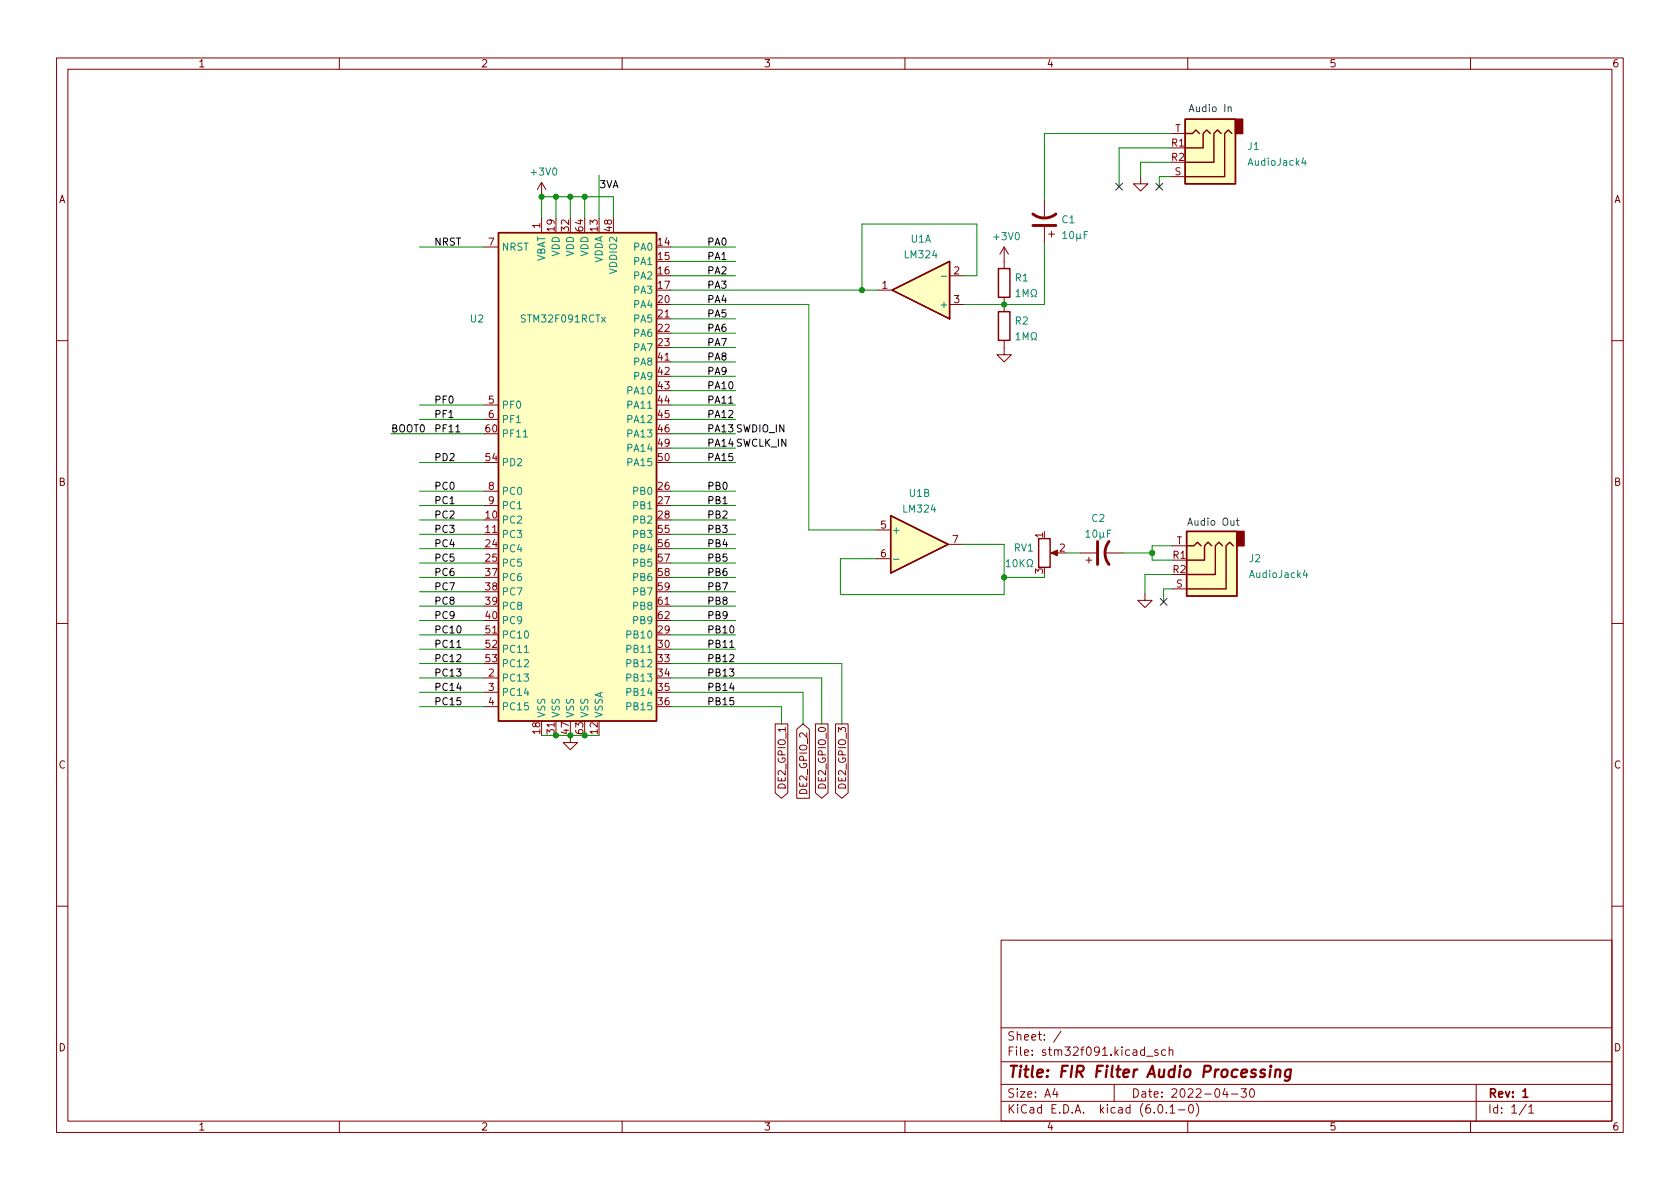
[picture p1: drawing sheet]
<svg xmlns="http://www.w3.org/2000/svg" width="297mm" height="210mm" viewBox="0 0 297 210" stroke-linecap="round" stroke-linejoin="round" font-family="sans-serif">
<g fill="none" stroke="#840000" stroke-width=".18">
<path d="M10 10.2h277v190.1h-277zM12 12.2h273v186.1h-273zM60 10.2v2M110 10.2v2M160 10.2v2M210 10.2v2M260 10.2v2M95.8 32.3l-.8 1.2M95.8 32.3v2.5M95.8 38.6v2.5M95.8 32.3l.7 1.2M184.7 35.3v3.3"/>
<path d="M201.7 31.2v1.3h1.2l-1.2 1.3-1.3-1.3h1.3M207 31.2h2.5M207 23.6h2.5M85.6 43.7h2.5M116.1 56.4h2.5M155.2 51.3h2.5M167.9 48.8h2.5M167.9 53.8h2.5M177.5 43.7l-.7 1.3M177.5 43.7v3.8M177.5 52.6v2.5M177.5 43.7l.8 1.3"/>
<path d="M184.7 40.1v2.8M185.4 41.4h1M185.9 40.9v1M10 60.2h2M85.6 71.6h2.5M85.6 74.2h2.5M116.1 64h2.5M177.5 60.2v2.5h1.3l-1.3 1.3-1.2-1.3h1.2M285 60.2h2M85.6 94.5h2.5M85.6 86.9h2.5M85.6 89.4h2.5"/>
<path d="M154.9 93.7h2.6M154.9 98.8h2.6M167.6 96.3h2.6M186.2 97.8h1M191 97.8h2.8M192 99.1h1M192.5 98.5v1.1M195.3 97.8h3.3M207.3 96.5h2.5M10 110.2h2M85.6 119.9h2.5M85.6 112.3h2.5"/>
<path d="M116.1 107.2h2.5M202.4 104.9v1.3h1.3l-1.3 1.2-1.2-1.2h1.2M207.3 104.1h2.5M285 110.2h2M85.6 122.4h2.5M85.6 125h2.5M98.3 127.5v2.5M100.8 130v1.3h1.3l-1.3 1.3-1.2-1.3h1.2M137.1 128h2.2v12.2l-1.1 1-1.1-1zM140.9 129l1.1-1 1.1 1v12.2h-2.2zM144.2 128h2.2v12.2l-1.1 1-1.1-1zM147.7 128h2.3v12.2l-1.2 1-1.1-1z"/>
<path d="M10 160.2h2M177 166.3h108v32h-108zM285 160.2h2M60 198.3v2M110 198.3v2M160 198.3v2M177 194.8h108M177 191.8h108M177 187.8h108M177 181.8h108M186.5 192.5l-.4 1h1M186.9 193v1"/>
<path d="M187.6 182.4l-1.3 1.9M197 191.8v3M202.7 186.8h1.2M204.7 185.7l-.3-.1-.3 .2 .1 .3 .5 .1v.4h-.6M204.9 195.4l.2-.1a.81 .81 0 0 1 .6 .7 .81 .81 0 0 1-.3 .8h-.2a.81 .81 0 0 1-.6-.6 .81 .81 0 0 1 .3-.8zM206.1 185.7l-.5-.1-.2 .3v.4l.1 .3h.6M206.2 196.7v.1M206.7 185.8l.2-.2 .4 .1 .1 .9M206.7 185.1v1.5M206.9 195.8l.4-.5v1.5M206.9 196.8h.8M208.4 196.3h1.1"/>
<path d="M210 198.3v2M210.4 195.4l.1-.1a.81 .81 0 0 1 .6 .7 .81 .81 0 0 1-.3 .8h-.2a.81 .81 0 0 1-.5-.6 .81 .81 0 0 1 .3-.8zM211.5 195.1a1.72 1.72 0 0 1 0 2.3M216.6 192.5l-.4 1h.9M216.9 193v1M217.7 193.5h1.2M219.4 192.5h1l-.5 .6 .4 .1v.7l-.2 .1h-.5l-.2-.1M221.1 192.7l.2-.2a.81 .81 0 0 1 .6 .7 .81 .81 0 0 1-.3 .8h-.2a.81 .81 0 0 1-.3-1.3zM260 198.3v2M261 191.8v6.5M269.9 195.3l-1.3 1.9M270.3 195.8l.4-.5v1.5"/>
<path d="M270.3 196.8h.9"/>
</g>
<path d="M269.3 193l.4-.5v1.5M269.3 194h.8" fill="none" stroke="#840000" stroke-width=".3"/>
<path d="M223.7 189.2a.49 .49 0 0 0-.8 .3v.2l.7 .2v.3l-.3 .3-.5-.1M224.6 189.1l-.1 1.4M224.7 188.5l-.1 .1 .1 .1 .1-.1-.1-.1v.2M225.6 189.3a.49 .49 0 0 1 .8 .1l-.1 1.1M225.6 189.1l-.2 1.4M228.2 189.2a.66 .66 0 0 0-.9 .3l-.1 .6 .1 .3 .2 .1 .6-.1M228.3 189.1l-.3 1.6a.6 .6 0 0 1-.8 .3" fill="none" stroke="#840000" stroke-width=".4"/>
<path d="M185.8 97.8l1.1-.5v1z" fill="#840000" stroke="#840000" stroke-width=".18"/>
<g fill="none" stroke="#840000" stroke-width=".25">
<path d="M209.5 21.1h8.9v11.4h-8.9zM209.5 23.6h1.3l.7-.6 .6 .6M214 23.6l-.6-.6-.7 .6v2.6h-3.2M215.9 23.6l-.6-.6-.7 .6v5.1h-5.1M217.8 23.6l-.6-.6-.7 .6v7.6h-7M88.1 41.1h28v86.4h-28zM157.7 51.3l10.2-5.1v10.2zM176.5 47.5h2.1v5.1h-2.1zM176.5 55.1h2.1v5.1h-2.1zM157.5 91.2l10.1 5.1-10.1 5zM183.6 95.2h2.1v5.1h-2.1zM209.8 94h8.9v11.4h-8.9z"/>
<path d="M209.8 96.5h1.3l.6-.6 .6 .6M214.2 96.5l-.6-.6-.6 .6v2.6h-3.2M216.2 96.5l-.7-.6-.6 .6v5.1h-5.1M218.1 96.5l-.7-.6-.6 .6v7.6h-7"/>
</g>
<g fill="none" stroke="#008484" stroke-width=".18">
<path d="M230.5 27.9l-.3 .9h.8M230.8 28.4v.8M166.4 48.9h1M179.6 51.6l.4-.4v1.3M179.6 59.2l.4-.4v1.3M179.6 52.5h.8M180.9 52.5v-1.3l.4 .9 .5-.9v1.3M182.3 52.5h.3v-.3a.54 .54 0 0 1-.3-.7 .54 .54 0 0 1 .8-.2 .58 .58 0 0 1-.1 .9v.3h.3M187.9 41.3l.4-.4v1.3M187.9 42.2h.7M189.3 41l.1-.1a.68 .68 0 0 1 .5 .7 .68 .68 0 0 1-.5 .6 .84 .84 0 0 1-.1-1.2zM190.4 41.3v1.3"/>
<path d="M191 42l.2 .2M191 41.3l-.1 .8-.3 .1-.2-.2M191.7 41.5h.4M192.3 40.9h-.6v1.3M92.5 77.3h.8M179.6 60.1h.8M180.9 60.1v-1.3l.4 .9 .5-.9v1.3M182.3 60.1h.3v-.2a.54 .54 0 0 1-.3-.8 .54 .54 0 0 1 .8-.2 .58 .58 0 0 1-.1 1v.2h.3M158 98.9h1M177.9 99.3l.4-.3v1.2M179.3 99h.1a.68 .68 0 0 1 .5 .6 .68 .68 0 0 1-.5 .6 .84 .84 0 0 1-.1-1.2zM180.4 99v1.2"/>
<path d="M180.6 99.5l.5 .7M181.1 99l-.7 .7M192 94.1l.4-.4v1.3M192 95h.7M193.4 93.8l.1-.1a.68 .68 0 0 1 .5 .7 .68 .68 0 0 1-.5 .6 .84 .84 0 0 1-.1-1.2zM194.5 94.2v1.2M195.1 94.8l.2 .2M195.1 94.2l-.1 .7-.3 .1-.2-.2M195.8 94.3h.4M196.4 93.7h-.6v1.3M92.7 115.4h.7M177.9 100.2h.7"/>
<path d="M181.6 100.2h.3v-.2a.54 .54 0 0 1-.3-.8 .54 .54 0 0 1 .8-.2 .58 .58 0 0 1-.1 1v.2h.3M230.7 100.8l-.3 .9h.8M231 101.3v.8"/>
</g>
<path d="M182.6 37.8a3.3 3.3 0 0 0 4.1 0M182.6 39.9h4.1M194.1 95.8v4M196.1 95.8a3.3 3.3 0 0 0 0 4" fill="none" stroke="#840000" stroke-width=".51"/>
<g fill="#ffffc2" stroke="#ffffc2" stroke-width=".18">
<path d="M209.8 94h8.9v11.4h-8.9z"/>
<path d="M209.5 21.1h8.9v11.4h-8.9z"/>
<path d="M157.7 51.3l10.2-5.1v10.2z"/>
<path d="M157.5 91.2l10.1 5.1-10.1 5z"/>
<path d="M88.1 41.1h28v86.4h-28z"/>
</g>
<g fill="#840000" stroke="#840000" stroke-width=".25">
<path d="M218.7 94h1.3v2.5h-1.3z"/>
<path d="M218.4 21.1h1.3v2.5h-1.3z"/>
</g>
<path d="M80.6 76.4h.7M128.9 71.3h.7M80.8 114.5h.7M129 114.5h.8" fill="none" stroke="#000" stroke-width=".18"/>
<path d="M217.1 19l.2-.1 .3 .1 .1 .7M217.1 18.9v.8M218.6 92h.5M218.8 91.6v1.1l.3 .2" fill="none" stroke="#0000c2" stroke-width=".18"/>
<g fill="none" stroke="#008400" stroke-width=".18">
<path d="M95.8 38.6v-3.8h12.7v3.8M98.3 34.8v3.8M100.8 34.8v3.8M103.4 34.8v3.8M105.9 31v7.6M207 23.6h-22.3v11.7M207 28.7h-5.3v2.5M207 26.2h-9.1v6.8M207 31.2h-2v1.8M74.2 43.7h11.4M118.6 53.8h24.4v39.9h11.9M118.6 56.4h11.4"/>
<path d="M118.6 51.3h36.6M118.6 48.8h11.4M118.6 58.9h11.4M118.6 43.7h11.4M118.6 46.2h11.4M170.4 48.8h2.3v-9.2h-20.3v11.7M184.7 42.9v10.9h-14.3M69.1 76.7h16.5M74.2 71.6h11.4M74.2 74.2h11.4M118.6 69.1h11.4M118.6 61.5h11.4"/>
<path d="M118.6 64h11.4M118.6 66.5h11.4M118.6 71.6h11.4M118.6 76.7h11.4M118.6 79.2h11.4M118.6 74.2h11.4M74.2 91.9h11.4M74.2 94.5h11.4M74.2 97h11.4M74.2 99.6h11.4M74.2 89.4h11.4M74.2 86.9h11.4"/>
<path d="M74.2 81.8h11.4M118.6 91.9h11.4M118.6 94.5h11.4M118.6 97h11.4M118.6 99.6h11.4M118.6 89.4h11.4M118.6 86.9h11.4M118.6 81.8h11.4M170.2 96.3h7.3v8.9h-28.9v-6.4h6.3M188.5 97.8h2.5M198.6 97.8h5.1M207.3 96.5h-3.6v2.6h3.6"/>
<path d="M74.2 102.1h11.4M74.2 119.9h11.4M74.2 117.3h11.4M74.2 114.8h11.4M74.2 112.3h11.4M74.2 109.7h11.4M74.2 104.6h11.4M74.2 107.2h11.4M118.6 102.1h11.4M118.6 119.9h26.7v8.1M118.6 117.3h30.2v10.7M118.6 114.8h11.4"/>
<path d="M118.6 112.3h11.4M118.6 109.7h11.4M118.6 104.6h11.4M118.6 107.2h11.4M184.7 101.6v.5h-7.2M207.3 101.6h-4.9v3.3M207.3 104.1h-1.6v2.3M74.2 125h11.4M74.2 122.4h11.4M95.8 130h10.1M118.6 125h19.6v3M118.6 122.4h23.4v5.6"/>
</g>
<path d="M197.3 32.4l1.2 1.2M198.5 32.4l-1.2 1.2M204.4 32.4l1.2 1.2M205.6 32.4l-1.2 1.2M205.1 105.8l1.2 1.2M206.3 105.8l-1.2 1.2" fill="none" stroke="#000084" stroke-width=".18"/>
<g fill="#008400" stroke="#008400" stroke-width=".18">
<circle cx="100.8" cy="34.8" r=".46"/>
<circle cx="95.8" cy="34.8" r=".46"/>
<circle cx="98.3" cy="34.8" r=".46"/>
<circle cx="103.4" cy="34.8" r=".46"/>
<circle cx="152.4" cy="51.3" r=".46"/>
<circle cx="177.5" cy="102.1" r=".46"/>
<circle cx="177.5" cy="53.8" r=".46"/>
<circle cx="203.7" cy="97.8" r=".46"/>
<circle cx="103.4" cy="130" r=".46"/>
<circle cx="100.8" cy="130" r=".46"/>
<circle cx="98.3" cy="130" r=".46"/>
</g>
<text font-size="2.8" fill="#840000" x="178" y="190.6">Title: FIR Filter Audio Processing</text>
<g font-size="2.1" fill="#840000">
<text x="178" y="184">Sheet: /</text>
<text x="178" y="186.7">File: stm32f091.kicad_sch</text>
<text x="178" y="196.9">KiCad E.D.A. kicad (6.0.1-0)</text>
<text x="178" y="194.1">Size: A4</text>
<text x="200" y="194.1">Date: 2022-04-30</text>
<text x="263" y="194.1">Rev: 1</text>
<text x="263" y="196.9">Id: 1/1</text>
</g>
<g font-size="1.8" fill="#840000">
<text x="35" y="11.9">1</text>
<text x="85" y="11.9">2</text>
<text x="135" y="11.9">3</text>
<text x="185" y="11.9">4</text>
<text x="235" y="11.9">5</text>
<text x="285" y="11.9">6</text>
<text x="207.7" y="23.4">T</text>
<text x="207.1" y="25.9">R1</text>
<text x="207.1" y="28.4">R2</text>
<text x="10.3" y="35.9">A</text>
<text x="207.7" y="31">S</text>
<text x="285.3" y="35.9">A</text>
<text x="95.5" y="40.4" transform="rotate(-90 95.5 40.4)">1</text>
<text x="98" y="40.9" transform="rotate(-90 98 40.9)">19</text>
<text x="100.6" y="40.9" transform="rotate(-90 100.6 40.9)">32</text>
<text x="103.1" y="40.9" transform="rotate(-90 103.1 40.9)">64</text>
<text x="105.7" y="40.9" transform="rotate(-90 105.7 40.9)">13</text>
<text x="108.2" y="40.9" transform="rotate(-90 108.2 40.9)">48</text>
<text x="86.4" y="43.4">7</text>
<text x="116.4" y="43.4">14</text>
<text x="116.4" y="46">15</text>
<text x="116.4" y="48.5">16</text>
<text x="116.4" y="51">17</text>
<text x="116.4" y="53.6">20</text>
<text x="156" y="51">1</text>
<text x="168.7" y="48.5">2</text>
<text x="168.7" y="53.6">3</text>
<text x="116.4" y="56.1">21</text>
<text x="116.4" y="58.7">22</text>
<text x="116.4" y="61.2">23</text>
<text x="116.4" y="63.7">41</text>
<text x="86.4" y="71.4">5</text>
<text x="116.4" y="66.3">42</text>
<text x="116.4" y="68.8">43</text>
<text x="116.4" y="71.4">44</text>
<text x="85.9" y="76.4">60</text>
<text x="86.4" y="73.9">6</text>
<text x="116.4" y="73.9">45</text>
<text x="116.4" y="76.4">46</text>
<text x="85.9" y="81.5">54</text>
<text x="116.4" y="79">49</text>
<text x="116.4" y="81.5">50</text>
<text x="10.3" y="85.9">B</text>
<text x="86.4" y="86.6">8</text>
<text x="86.4" y="89.1">9</text>
<text x="116.4" y="86.6">26</text>
<text x="116.4" y="89.1">27</text>
<text x="285.3" y="85.9">B</text>
<text x="85.9" y="91.7">10</text>
<text x="85.9" y="94.2">11</text>
<text x="116.4" y="91.7">28</text>
<text x="116.4" y="94.2">55</text>
<text x="155.7" y="93.5">5</text>
<text x="184.4" y="95.1" transform="rotate(-90 184.4 95.1)">1</text>
<text x="85.9" y="96.8">24</text>
<text x="85.9" y="99.3">25</text>
<text x="85.9" y="101.8">37</text>
<text x="116.4" y="96.8">56</text>
<text x="116.4" y="99.3">57</text>
<text x="116.4" y="101.8">58</text>
<text x="155.7" y="98.5">6</text>
<text x="168.4" y="96">7</text>
<text x="184.4" y="101.5" transform="rotate(-90 184.4 101.5)">3</text>
<text x="187.3" y="97.5">2</text>
<text x="207.4" y="98.8">R1</text>
<text x="207.4" y="101.3">R2</text>
<text x="208" y="96.3">T</text>
<text x="85.9" y="104.4">38</text>
<text x="85.9" y="106.9">39</text>
<text x="116.4" y="104.4">59</text>
<text x="116.4" y="106.9">61</text>
<text x="207.9" y="103.9">S</text>
<text x="85.9" y="109.5">40</text>
<text x="85.9" y="112">51</text>
<text x="116.4" y="112">29</text>
<text x="116.4" y="109.5">62</text>
<text x="85.9" y="114.5">52</text>
<text x="85.9" y="117.1">53</text>
<text x="86.4" y="119.6">2</text>
<text x="116.4" y="114.5">30</text>
<text x="116.4" y="117.1">33</text>
<text x="116.4" y="119.6">34</text>
<text x="86.4" y="122.2">3</text>
<text x="86.4" y="124.7">4</text>
<text x="116.4" y="122.2">35</text>
<text x="116.4" y="124.7">36</text>
<text x="95.5" y="129.8" transform="rotate(-90 95.5 129.8)">18</text>
<text x="98" y="129.8" transform="rotate(-90 98 129.8)">31</text>
<text x="100.6" y="129.8" transform="rotate(-90 100.6 129.8)">47</text>
<text x="103.1" y="129.8" transform="rotate(-90 103.1 129.8)">63</text>
<text x="105.7" y="129.8" transform="rotate(-90 105.7 129.8)">12</text>
<text x="10.3" y="135.9">C</text>
<text x="285.3" y="135.9">C</text>
<text x="138.9" y="139.1" transform="rotate(-90 138.9 139.1)">DE2_GPIO_1</text>
<text x="142.7" y="140.1" transform="rotate(-90 142.7 140.1)">DE2_GPIO_2</text>
<text x="146" y="139.1" transform="rotate(-90 146 139.1)">DE2_GPIO_0</text>
<text x="149.6" y="139.1" transform="rotate(-90 149.6 139.1)">DE2_GPIO_3</text>
<text x="10.3" y="185.9">D</text>
<text x="285.3" y="185.9">D</text>
<text x="35" y="199.9">1</text>
<text x="85" y="199.9">2</text>
<text x="135" y="199.9">3</text>
<text x="185" y="199.9">4</text>
<text x="235" y="199.9">5</text>
<text x="285" y="199.9">6</text>
</g>
<g font-size="1.8" fill="#0000c2">
<text x="210.1" y="19.8">Audio In</text>
<text x="209.8" y="93">Audio Out</text>
</g>
<g font-size="1.8" fill="#008484">
<text x="220.7" y="26.5">J1</text>
<text x="220.9" y="29.3">AudioJack4</text>
<text x="94" y="31">+3V0</text>
<text x="187.8" y="39.5">C1</text>
<text x="88.6" y="44.3">NRST</text>
<text x="96.4" y="46.5" transform="rotate(-90 96.4 46.5)">VBAT</text>
<text x="98.9" y="45.4" transform="rotate(-90 98.9 45.4)">VDD</text>
<text x="101.5" y="45.4" transform="rotate(-90 101.5 45.4)">VDD</text>
<text x="104" y="45.4" transform="rotate(-90 104 45.4)">VDD</text>
<text x="106.6" y="46.7" transform="rotate(-90 106.6 46.7)">VDDA</text>
<text x="112.1" y="44.3">PA0</text>
<text x="112.1" y="46.9">PA1</text>
<text x="160.1" y="45.7">LM324</text>
<text x="161" y="42.9">U1A</text>
<text x="175.8" y="42.5">+3V0</text>
<text x="109.1" y="48.2" transform="rotate(-90 109.1 48.2)">VDDIO2</text>
<text x="112.1" y="49.4">PA2</text>
<text x="112.1" y="51.9">PA3</text>
<text x="179.5" y="49.8">R1</text>
<text x="83.2" y="57">U2</text>
<text x="92.4" y="57">STM32F091RCTx</text>
<text x="112.1" y="54.5">PA4</text>
<text x="112.1" y="57">PA5</text>
<text x="112.1" y="59.6">PA6</text>
<text x="166.7" y="54.5">+</text>
<text x="179.5" y="57.4">R2</text>
<text x="112.1" y="62.1">PA7</text>
<text x="112.1" y="64.6">PA8</text>
<text x="111.1" y="69.7">PA10</text>
<text x="112.1" y="67.2">PA9</text>
<text x="88.6" y="72.3">PF0</text>
<text x="88.6" y="74.8">PF1</text>
<text x="88.6" y="77.3">PF11</text>
<text x="111.1" y="72.3">PA11</text>
<text x="111.1" y="74.8">PA12</text>
<text x="111.1" y="77.3">PA13</text>
<text x="88.6" y="82.4">PD2</text>
<text x="111.1" y="79.9">PA14</text>
<text x="111.1" y="82.4">PA15</text>
<text x="88.6" y="87.5">PC0</text>
<text x="112.1" y="87.5">PB0</text>
<text x="160.8" y="87.8">U1B</text>
<text x="88.6" y="92.6">PC2</text>
<text x="88.6" y="95.1">PC3</text>
<text x="88.6" y="90">PC1</text>
<text x="112.1" y="90">PB1</text>
<text x="112.1" y="92.6">PB2</text>
<text x="112.1" y="95.1">PB3</text>
<text x="157.6" y="94.4">+</text>
<text x="159.8" y="90.6">LM324</text>
<text x="193.1" y="92.3">C2</text>
<text x="88.6" y="97.7">PC4</text>
<text x="88.6" y="100.2">PC5</text>
<text x="112.1" y="97.7">PB4</text>
<text x="112.1" y="100.2">PB5</text>
<text x="179.3" y="97.5">RV1</text>
<text x="220.9" y="99.4">J2</text>
<text x="88.6" y="102.7">PC6</text>
<text x="88.6" y="105.3">PC7</text>
<text x="88.6" y="107.8">PC8</text>
<text x="112.1" y="102.7">PB6</text>
<text x="112.1" y="105.3">PB7</text>
<text x="112.1" y="107.8">PB8</text>
<text x="221.1" y="102.2">AudioJack4</text>
<text x="88.6" y="110.4">PC9</text>
<text x="88.6" y="112.9">PC10</text>
<text x="111.1" y="112.9">PB10</text>
<text x="112.1" y="110.4">PB9</text>
<text x="88.6" y="115.4">PC11</text>
<text x="88.6" y="118">PC12</text>
<text x="111.1" y="115.4">PB11</text>
<text x="111.1" y="118">PB12</text>
<text x="88.6" y="120.5">PC13</text>
<text x="88.6" y="123.1">PC14</text>
<text x="88.6" y="125.6">PC15</text>
<text x="111.1" y="120.5">PB13</text>
<text x="111.1" y="123.1">PB14</text>
<text x="111.1" y="125.6">PB15</text>
<text x="96.4" y="127" transform="rotate(-90 96.4 127)">VSS</text>
<text x="98.9" y="127" transform="rotate(-90 98.9 127)">VSS</text>
<text x="101.5" y="127" transform="rotate(-90 101.5 127)">VSS</text>
<text x="104" y="127" transform="rotate(-90 104 127)">VSS</text>
<text x="106.6" y="127" transform="rotate(-90 106.6 127)">VSSA</text>
</g>
<g font-size="1.8">
<text x="105.9" y="33.3">3VA</text>
<text x="76.7" y="43.4">NRST</text>
<text x="125" y="46">PA1</text>
<text x="125" y="43.4">PA0</text>
<text x="125" y="53.6">PA4</text>
<text x="125" y="51">PA3</text>
<text x="125" y="48.5">PA2</text>
<text x="125" y="58.7">PA6</text>
<text x="125" y="56.1">PA5</text>
<text x="125" y="63.7">PA8</text>
<text x="125" y="61.2">PA7</text>
<text x="76.7" y="71.4">PF0</text>
<text x="125" y="71.4">PA11</text>
<text x="125" y="68.8">PA10</text>
<text x="125" y="66.3">PA9</text>
<text x="69.1" y="76.4">BOOT0</text>
<text x="76.7" y="76.4">PF11</text>
<text x="76.7" y="73.9">PF1</text>
<text x="125" y="76.4">PA13 SWDIO_IN</text>
<text x="125" y="73.9">PA12</text>
<text x="76.7" y="81.5">PD2</text>
<text x="125" y="79">PA14 SWCLK_IN</text>
<text x="125" y="81.5">PA15</text>
<text x="76.7" y="89.1">PC1</text>
<text x="76.7" y="86.6">PC0</text>
<text x="125" y="86.6">PB0</text>
<text x="125" y="89.1">PB1</text>
<text x="76.7" y="94.2">PC3</text>
<text x="76.7" y="91.7">PC2</text>
<text x="125" y="91.7">PB2</text>
<text x="125" y="94.2">PB3</text>
<text x="76.7" y="96.8">PC4</text>
<text x="76.7" y="99.3">PC5</text>
<text x="76.7" y="101.8">PC6</text>
<text x="125" y="99.3">PB5</text>
<text x="125" y="96.8">PB4</text>
<text x="125" y="101.8">PB6</text>
<text x="76.7" y="106.9">PC8</text>
<text x="76.7" y="104.4">PC7</text>
<text x="125" y="106.9">PB8</text>
<text x="125" y="104.4">PB7</text>
<text x="76.7" y="109.5">PC9</text>
<text x="76.7" y="112">PC10</text>
<text x="125" y="109.5">PB9</text>
<text x="125" y="112">PB10</text>
<text x="76.7" y="114.5">PC11</text>
<text x="76.7" y="119.6">PC13</text>
<text x="76.7" y="117.1">PC12</text>
<text x="125" y="114.5">PB11</text>
<text x="125" y="117.1">PB12</text>
<text x="125" y="119.6">PB13</text>
<text x="76.7" y="124.7">PC15</text>
<text x="76.7" y="122.2">PC14</text>
<text x="125" y="122.2">PB14</text>
<text x="125" y="124.7">PB15</text>
</g>
</svg>
